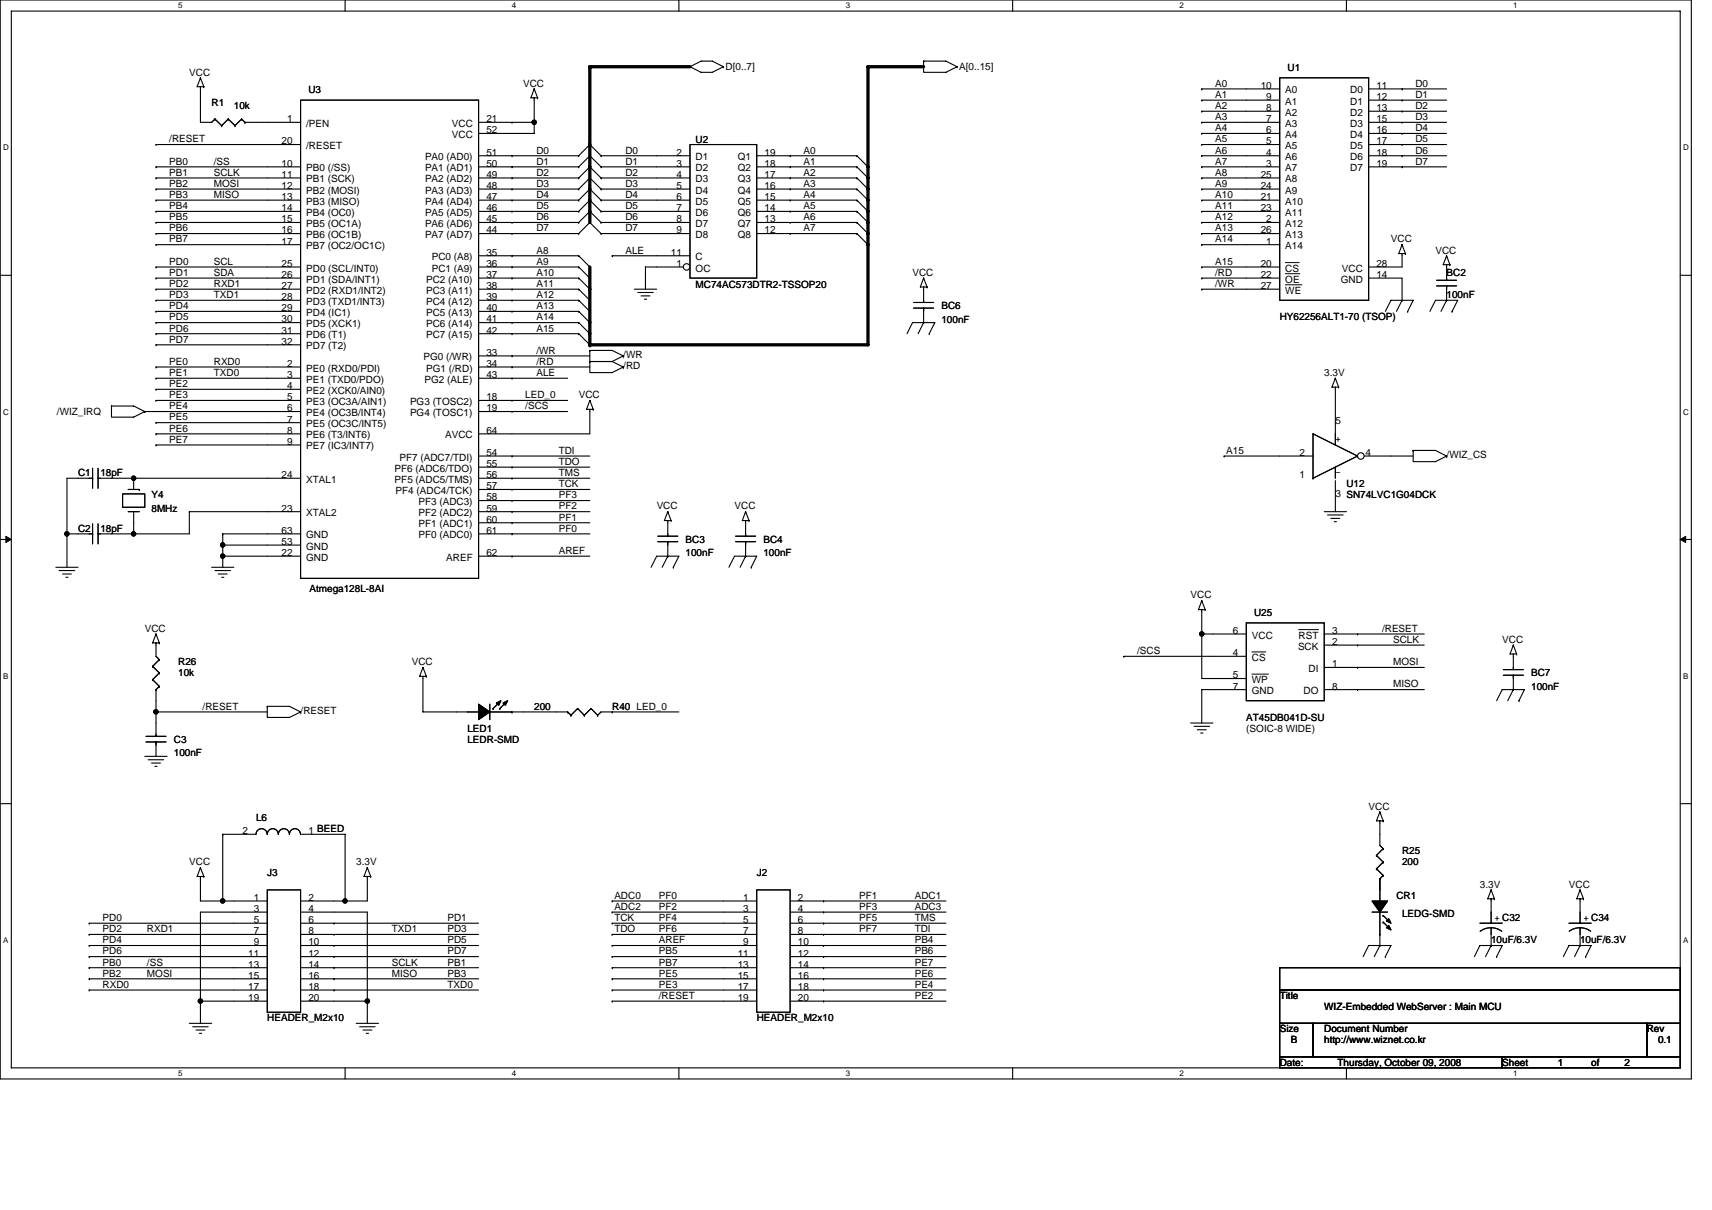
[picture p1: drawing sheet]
<svg xmlns="http://www.w3.org/2000/svg" width="297mm" height="210mm" viewBox="0 0 297 210" stroke-linecap="round" stroke-linejoin="round" font-family="sans-serif">
<path d="M0 0h293.5v187.2h-293.5zM2 1.9h289.5v183.4h-289.5z" fill="none" stroke="#000" stroke-width=".19"/>
<g fill="#fff">
<path d="M30.9 .2h.8v1.6h-.8z"/>
<path d="M30.9 185.5h.8v1.6h-.8z"/>
</g>
<path d="M59.9 0v1.9M59.9 185.3v1.9" fill="none" stroke="#000" stroke-width=".19"/>
<g fill="#fff">
<path d="M88.8 .2h.8v1.6h-.8z"/>
<path d="M88.8 185.5h.8v1.6h-.8z"/>
</g>
<path d="M117.8 0v1.9M117.8 185.3v1.9" fill="none" stroke="#000" stroke-width=".19"/>
<g fill="#fff">
<path d="M146.7 .2h.8v1.6h-.8z"/>
<path d="M146.7 185.5h.8v1.6h-.8z"/>
</g>
<path d="M175.7 0v1.9M175.7 185.3v1.9" fill="none" stroke="#000" stroke-width=".19"/>
<g fill="#fff">
<path d="M204.7 .2h.7v1.6h-.7z"/>
<path d="M204.7 185.5h.7v1.6h-.7z"/>
</g>
<path d="M233.6 0v1.9M233.6 185.3v1.9" fill="none" stroke="#000" stroke-width=".19"/>
<g fill="#fff">
<path d="M262.6 .2h.7v1.6h-.7z"/>
<path d="M262.6 185.5h.7v1.6h-.7z"/>
<path d="M.5 24.8h1v1.6h-1z"/>
<path d="M292 24.8h1v1.6h-1z"/>
<path d="M.5 70.7h1v1.5h-1z"/>
<path d="M292 70.7h1v1.5h-1z"/>
</g>
<path d="M0 47.8h2M291.5 47.8h2" fill="none" stroke="#000" stroke-width=".19"/>
<g fill="#fff">
<path d="M.5 116.5h.9v1.6h-.9z"/>
<path d="M292 116.5h.9v1.6h-.9z"/>
</g>
<path d="M0 93.6h2M291.5 93.6h2" fill="none" stroke="#000" stroke-width=".19"/>
<path d="M1 93.1l1 .5-1 .5zM291.5 93.6l1-.5v1z" fill="#000" stroke="#000" stroke-width=".17"/>
<g fill="#fff">
<path d="M.5 162.4h.9v1.5h-.9z"/>
<path d="M292 162.4h.9v1.5h-.9z"/>
</g>
<g fill="none" stroke="#000" stroke-width=".19">
<path d="M34.8 15v6.2M34.8 13.5l-.6 1.5h1.2M34.8 13.5h.1M34.8 13.5l.6 1.5M35.4 15h.1M92.7 17v4.2M92.7 15.4l-.6 1.6h1.2M92.7 15.4h.1M92.7 15.4l.6 1.6M93.3 17h.1M119.7 11.6l1.9-1h2l1.9 1M119.7 11.6l1.9 1h2l1.9-1"/>
<path d="M119.7 11.6h.1M125.5 11.6h.1M160.2 10.6h3.9l1.9 1M160.2 10.6v2h3.9l1.9-1M160.2 10.6h.1M166 11.6h.1M208.5 15.4h.1M208.5 17.4h.1M208.5 19.3h.1M208.5 15.4h7.7M208.5 17.4h7.7M208.5 19.3h7.7"/>
<path d="M243.3 15.4h.1M243.3 17.4h.1M243.3 19.3h.1M243.3 15.4h7.7M243.3 17.4h7.7M243.3 19.3h7.7M27.1 30.9h.1M27.1 25.1h.1M27.1 32.8h.1M27.1 29h.1M27.1 34.7h.1M27.1 36.7h.1"/>
<path d="M27.1 38.6h.1M27.1 25.1h19.3M27.1 29h19.3M27.1 30.9h19.3M27.1 32.8h19.3M27.1 34.7h19.3M27.1 36.7h19.3M27.1 38.6h19.3M44.4 21.2h2M88.8 21.2h.1M88.8 27h.1M88.8 29h.1"/>
<path d="M88.8 30.9h.1M88.8 32.8h.1M88.8 34.7h.1M88.8 36.7h.1M88.8 38.6h.1M88.8 21.2h3.9M88.8 27h11.6M88.8 29h11.6M88.8 30.9h11.6M88.8 32.8h11.6M88.8 34.7h11.6M88.8 36.7h11.6"/>
<path d="M88.8 38.6h11.6M92.7 21.2v2h-3.9M100.4 38.6h.1M100.4 27h.1M100.4 32.8h.1M100.4 36.7h.1M100.4 29h.1M100.4 30.9h.1M100.4 34.7h.1M102.3 38.6h.1M102.3 32.8h.1M102.3 34.7h.1"/>
<path d="M102.3 29h.1M102.3 30.9h.1M102.3 27h.1M102.3 36.7h.1M102.3 25.1h.1M102.3 38.6l2 1.9M102.3 32.8l2 1.9M102.3 34.7l2 2M102.3 36.7l-1.9 1.9M102.3 25.1l-1.9 1.9M102.3 29l2 1.9M102.3 30.9l-1.9 1.9"/>
<path d="M102.3 34.7l-1.9 2M102.3 30.9l2 1.9M102.3 27l-1.9 2M102.3 27l2 2M102.3 36.7l2 1.9M102.3 38.6l-1.9 1.9M102.3 29l-1.9 1.9M102.3 25.1l2 1.9M102.3 32.8l-1.9 1.9M104.3 27h.1M104.3 29h.1M104.3 30.9h.1"/>
<path d="M104.3 32.8h.1M104.3 34.7h.1M104.3 36.7h.1M104.3 38.6h.1M104.3 27h15.4M104.3 29h15.4M104.3 30.9h15.4M104.3 32.8h15.4M104.3 34.7h15.4M104.3 36.7h15.4M104.3 38.6h15.4M119.7 25.1h11.6v23.2h-11.6z"/>
<path d="M137.1 27h.1M137.1 29h.1M137.1 30.9h.1M137.1 32.8h.1M137.1 34.7h.1M137.1 36.7h.1M137.1 38.6h.1M137.1 27h11.6M137.1 29h11.6M137.1 30.9h11.6M137.1 32.8h11.6M137.1 34.7h11.6"/>
<path d="M137.1 36.7h11.6M137.1 38.6h11.6M148.7 27h.1M148.7 36.7h.1M148.7 30.9h.1M148.7 34.7h.1M148.7 29h.1M148.7 38.6h.1M148.7 32.8h.1M148.7 27l1.9 2M148.7 36.7l1.9 1.9M148.7 30.9l1.9 1.9"/>
<path d="M148.7 34.7l1.9 2M148.7 29l1.9 1.9M148.7 38.6l1.9 1.9M148.7 32.8l1.9 1.9M208.5 21.2h.1M208.5 25.1h.1M208.5 27h.1M208.5 29h.1M208.5 30.9h.1M208.5 23.2h.1M208.5 32.8h.1M208.5 34.7h.1"/>
<path d="M208.5 36.7h.1M208.5 38.6h.1M208.5 21.2h7.7M208.5 23.2h7.7M208.5 25.1h7.7M208.5 27h7.7M208.5 29h7.7M208.5 30.9h7.7M208.5 32.8h7.7M208.5 34.7h7.7M208.5 36.7h7.7M208.5 38.6h7.7"/>
<path d="M243.3 21.2h.1M243.3 23.2h.1M243.3 25.1h.1M243.3 27h.1M243.3 29h.1M243.3 21.2h7.7M243.3 23.2h7.7M243.3 25.1h7.7M243.3 27h7.7M243.3 29h7.7M27.1 48.3h.1M27.1 54h.1"/>
<path d="M27.1 56h.1M27.1 57.9h.1M27.1 59.8h.1M27.1 50.2h.1M27.1 52.1h.1M27.1 40.5h.1M27.1 42.5h.1M27.1 46.3h.1M27.1 40.5h19.3M27.1 42.5h19.3M27.1 50.2h19.3M27.1 48.3h19.3"/>
<path d="M27.1 46.3h19.3M27.1 52.1h19.3M27.1 54h19.3M27.1 56h19.3M27.1 57.9h19.3M27.1 59.8h19.3M88.8 40.5h.1M88.8 44.4h.1M88.8 46.3h.1M88.8 48.3h.1M88.8 50.2h.1M88.8 52.1h.1"/>
<path d="M88.8 54h.1M88.8 56h.1M88.8 57.9h.1M88.8 40.5h11.6M88.8 50.2h11.6M88.8 48.3h11.6M88.8 46.3h11.6M88.8 44.4h11.6M88.8 52.1h11.6M88.8 54h11.6M88.8 56h11.6M88.8 57.9h11.6"/>
<path d="M100.4 48.3h.1M100.4 57.9h.1M100.4 52.1h.1M100.4 46.3h.1M100.4 44.4h.1M100.4 56h.1M100.4 50.2h.1M100.4 40.5h.1M100.4 54h.1M100.4 48.3l1.9 1.9M100.4 57.9l1.9 1.9M100.4 52.1l1.9 1.9"/>
<path d="M100.4 46.3l1.9 2M100.4 44.4l1.9 1.9M100.4 56l1.9 1.9M100.4 50.2l1.9 1.9M100.4 54l1.9 2M104.3 40.5h.1M104.3 40.5h15.4M106.2 44.4h.1M106.2 44.4h13.5M110.1 50.2h3.8M110.7 50.8h2.6M111.2 51.4h1.6"/>
<path d="M111.8 51.9h.4M113.9 46.3h-1.9v3.9M137.1 40.5h.1M137.1 40.5h11.6M148.7 40.5h.1M148.7 40.5l1.9 2M157.4 57.9l.9-1.9h3.9l-1 1.9M158.5 53.5h3.5M158.5 52.5h3.5M160.2 56h.1M160.2 48.3l-.5 1.5h1.1M160.2 49.8v2.7"/>
<path d="M160.2 48.3h.1M160.2 53.5h.1M160.2 56l-.9 1.9M160.2 48.3l.6 1.5M160.2 53.5v2.5M160.8 49.8h.1M161.2 57.9h.1M208.5 40.5h.1M208.5 42.5h.1M208.5 50.2h.1M208.5 48.3h.1M208.5 46.3h.1"/>
<path d="M208.5 40.5h7.7M208.5 42.5h7.7M208.5 50.2h7.7M208.5 48.3h7.7M208.5 46.3h7.7M240.4 54l.9-1.9h3.9l-1 1.9M243.3 44v2.3M243.3 48.3v3.8M243.3 52.1h.1M243.3 42.5l-.6 1.5h1.1M243.3 42.5h.1M243.3 52.1l-1 1.9"/>
<path d="M243.3 42.5l.5 1.5M243.8 44h.1M244.2 54h.1M248.1 54l1-1.9h3.8l-1 1.9M249.3 49.6h3.4M249.3 48.6h3.4M251 52.1h.1M251 44.4l-.6 1.5h1.2M251 45.9v2.7M251 44.4h.1M251 49.6h.1M251 52.1l-1 1.9"/>
<path d="M251 44.4l.6 1.5M251 49.6v2.5M251.6 45.9h.1M251.9 54h.1M19.3 70.5h3.9l1.9 .9M19.3 70.5v1.9h3.9l1.9-1M19.3 70.5h.1M25.1 71.4h.1M25.1 71.4h21.3M27.1 63.7h.1M27.1 65.6h.1M27.1 77.2h.1"/>
<path d="M27.1 75.3h.1M27.1 73.3h.1M27.1 67.6h.1M27.1 69.5h.1M27.1 63.7h19.3M27.1 65.6h19.3M27.1 77.2h19.3M27.1 75.3h19.3M27.1 73.3h19.3M27.1 69.5h19.3M27.1 67.6h19.3M88.8 61.8h.1"/>
<path d="M88.8 63.7h.1M88.8 65.6h.1M88.8 69.5h.1M88.8 71.4h.1M88.8 79.1h.1M88.8 63.7h13.5M88.8 65.6h9.7M88.8 61.8h13.5M88.8 71.4h9.7M88.8 69.5h9.7M88.8 79.1h13.5M102.3 71v4.3h-13.5"/>
<path d="M102.3 60.8h3.9l1.9 1M102.3 60.8v1.9h3.9M102.3 60.8h.1M102.3 62.7h3.9M102.3 62.7v2h3.9l1.9-1M102.3 62.7h.1M102.3 69.5l-.5 1.5h1.1M102.3 69.5h.1M102.3 69.5l.6 1.5M102.9 71h.1M106.2 62.7l1.9 1M108.1 61.8h.1"/>
<path d="M108.1 63.7h.1M108.1 61.8l-1.9 .9M212.4 79.1h.1M212.4 79.1h9.6M231.7 67.2v6.1M231.7 65.6l-.6 1.6h1.2M231.7 65.6h.1M231.7 65.6l.6 1.6M232.3 67.2h.1M241.3 79.1h3.9M245.2 78.2h3.9l1.9 .9M245.2 78.2v1.9h3.9l1.9-1"/>
<path d="M245.2 78.2h.1M251 79.1h.1M9.7 98.4h3.8M10.3 99h2.7M10.9 99.6h1.5M11.6 92.6h.1M11.6 92.6h4.5M11.6 92.6v5.8M16.1 83h-4.5v9.6M16.1 90.9v3.5M16.1 92.6h.1M16.1 81.3v3.4"/>
<path d="M16.1 83h.1M17 92.6h6.2M17 83h6.2M17 90.9v3.5M17 81.3v3.4M21.3 85.7h3.8v2.3h-3.8zM22.2 88.8h2M22.2 84.9h2M23.2 83h.1M23.2 92.6h.1M23.2 88.8v3.8M23.2 83h23.2"/>
<path d="M23.2 83v1.9M24.2 84.9h.1M36.7 98.4h3.9M37.3 99h2.7M37.9 99.6h1.5M38.6 94.6h7.8M38.6 96.5h.1M38.6 96.5v1.9M38.6 92.6h7.8M38.6 92.6h.1M38.6 94.6h.1M38.6 96.5h7.8"/>
<path d="M38.6 92.6v3.9M46.4 88.8h-13.6v3.8h-9.6M88.8 86.9h.1M88.8 88.8h.1M88.8 90.7h.1M88.8 81.1h.1M88.8 92.6h.1M88.8 83h.1M88.8 84.9h.1M88.8 96.5h.1M88.8 83h13.5M88.8 96.5h13.5"/>
<path d="M88.8 92.6h13.5M88.8 86.9h13.5M88.8 88.8h13.5M88.8 90.7h13.5M88.8 81.1h13.5M88.8 84.9h13.5M113 98.4l.9-1.9h3.9l-1 1.9M115.9 96.5h.1M115.9 88.8l-.6 1.5h1.1M115.9 90.3v.4M115.9 88.8h.1M115.9 96.5l-1 1.9"/>
<path d="M115.9 88.8l.5 1.5M116.4 90.3h.1M116.8 98.4h.1M126.5 98.4l.9-1.9h3.9l-1 1.9M127.6 94h3.5M127.6 93h3.5M129.4 96.5h.1M129.4 88.8l-.6 1.5h1.2M129.4 90.3v2.7M129.4 88.8h.1M129.4 94h.1M129.4 96.5l-1 1.9"/>
<path d="M129.4 88.8l.6 1.5M129.4 94v2.5M130 90.3h.1M130.3 98.4h.1M229.8 88.8h3.8M230.3 89.4h2.7M230.9 90h1.5M231.5 90.5h.4M231.7 85.3v3.5M11.4 100.2h.4M26.5 115.6h.1M26.5 117.9h.1"/>
<path d="M26.5 115.6l1.1 1.2M26.5 117.9l1.1 1.2M27.1 119.7v3.8M27.1 110l-.6 1.6h1.1M27.1 111.6v2.3l.5 .6M27.1 110h.1M27.1 119.7h.1M27.1 110l.5 1.6M27.6 111.6h.1M27.6 114.5h.1M27.6 116.8h.1M27.6 119.1h.1"/>
<path d="M27.6 114.5l-1.1 1.1M27.6 116.8l-1.1 1.1M27.6 119.1l-.5 .6M38.5 100.2h.3M73.4 117.4v6.1h9.6M73.4 115.8l-.6 1.6h1.2M73.4 115.8h.1M73.4 115.8l.6 1.6M74 117.4h.1M195 113.9h.1M195 113.9h21.2M208.5 105.8v4.2"/>
<path d="M208.5 110v7.8h7.7M208.5 110h.1M208.5 104.2l-.6 1.6h1.2M208.5 104.2h.1M208.5 110h7.7M208.5 104.2l.6 1.6M209.1 105.8h.1M216.2 108.1h13.6v13.5h-13.6zM216.2 119.7h-7.7v5.8M229.8 110h17.3M229.8 112h17.3M229.8 115.8h17.3"/>
<path d="M229.8 119.7h17.3M235.5 110h.1M235.5 112h.1M235.5 115.8h.1M235.5 119.7h.1M260.8 117.2h3.5M260.8 116.2h3.5M262.6 119.7h.1M262.6 112l-.6 1.5h1.1M262.6 113.5v2.7M262.6 112h.1M262.6 117.2h.1"/>
<path d="M262.6 119.7l-1 1.9M262.6 112l.5 1.5M262.6 117.2v2.5M263.1 113.5h.1M0 139.5h2M25.1 131.3h3.9M25.7 131.8h2.7M26.3 132.4h1.5M26.9 133h.4M27.1 123.5h.1M27.1 123.5v2M27.1 123.5h19.3"/>
<path d="M46.4 122.6h3.8l2 .9M46.4 122.6v1.9h3.8l2-1M46.4 122.6h.1M52.2 123.5h.1M85 123.5h13.5M85 122.2v2.7M85.6 123h.1M86.7 123h.1M86.7 121.8l-1.1 1.2M87.9 121.8l-1.2 1.2M88.8 123.5h.1M98.5 123.5h.1"/>
<path d="M98.5 123.5l.6 .6M99.1 124.1h.1M100.2 123h.1M100.2 123l1.2 1.1M100.2 123l-1.1 1.1M101.4 124.1h.1M102.5 123h.1M102.5 123l1.2 1.1M102.5 123l-1.1 1.1M103.7 124.1h.1M106.2 123.5h.1M117.8 123.5h-13.5l-.6 .6"/>
<path d="M206.6 125.5h3.9M207.2 126h2.7M207.7 126.6h1.6M208.3 127.2h.4M259.7 121.6l.9-1.9h3.9l-1 1.9M263.5 121.6h.1M291.5 139.5h2M34.8 152.1v4.3h3.8M34.8 150.6l-.6 1.5h1.2M34.8 150.6h.1M34.8 150.6l.6 1.5M35.4 152.1h.1"/>
<path d="M38.6 156.4h2M38.6 144.8h.1M38.6 144.8h5.8M38.6 144.8v11.6M40.6 158.3h-5.8v15.4M44.4 144.8a.97 .97 0 0 1 1-1 .97 .97 0 0 1 1 1 .96 .96 0 0 1 .9-1 .96 .96 0 0 1 1 1 .95 .95 0 0 1 1-1 .95 .95 0 0 1 .9 1M50.2 144.8a.95 .95 0 0 1 1-1 .95 .95 0 0 1 .9 1M52.2 144.8h7.7v11.6M58 158.3h5.7v15.4M58 156.4h1.9M59.9 156.4h.1M63.7 152.1v4.3h-3.8"/>
<path d="M63.7 150.6l-.5 1.5h1.1M63.7 150.6h.1M63.7 150.6l.6 1.5M64.3 152.1h.1M106.2 156.4h.1M106.2 158.3h.1M106.2 156.4h19.3M106.2 158.3h19.3M142.9 156.4h.1M142.9 158.3h.1M142.9 156.4h21.2M142.9 158.3h21.2"/>
<path d="M238.1 158.3h2.6M239.4 142.5v2.3M239.4 152.5v1.9zM239.4 140.9l-.6 1.6h1.2M239.4 140.9h.1M239.4 154.4v2M239.4 140.9l.6 1.6M239.4 158.3v5.8M240 142.5h.1M240 158.9h.1M240 158.9l1.1 1.1M258.7 154.4l-.6 1.6h1.2"/>
<path d="M258.7 156v4.2M258.7 154.4h.1M258.7 154.4l.6 1.6M259.3 156h.1M274.1 154.4l-.5 1.6h1.1M274.1 156v4.2M274.1 154.4h.1M274.1 154.4l.6 1.6M274.7 156h.1M15.5 160.2h.1M15.5 162.2h.1M15.5 164.1h.1"/>
<path d="M15.5 171.8h.1M15.5 169.9h.1M15.5 166h.1M15.5 167.9h.1M15.5 160.2h25.1M15.5 162.2h25.1M15.5 164.1h25.1M15.5 166h25.1M15.5 167.9h25.1M15.5 171.8h25.1M15.5 169.9h25.1M32.8 177.6h3.9"/>
<path d="M33.4 178.2h2.7M34 178.8h1.6M34.6 179.3h.4M34.8 173.7h5.8M34.8 173.7h.1M34.8 173.7v3.9M58 164.1h.1M58 162.2h.1M58 169.9h.1M58 171.8h.1M58 167.9h.1M58 166h.1"/>
<path d="M58 173.7h5.7M58 160.2h.1M58 160.2h25M58 162.2h25M58 164.1h25M58 166h25M58 167.9h25M58 171.8h25M58 169.9h25M61.8 177.6h3.9M62.4 178.2h2.7M63 178.8h1.5"/>
<path d="M63.5 179.3h.4M63.7 173.7h.1M63.7 173.7v3.9M106.2 160.2h.1M106.2 162.2h.1M106.2 164.1h.1M106.2 166h.1M106.2 167.9h.1M106.2 171.8h.1M106.2 173.7h.1M106.2 169.9h.1M106.2 160.2h19.3"/>
<path d="M106.2 162.2h19.3M106.2 164.1h19.3M106.2 166h19.3M106.2 167.9h19.3M106.2 171.8h19.3M106.2 173.7h19.3M106.2 169.9h19.3M142.9 160.2h.1M142.9 162.2h.1M142.9 164.1h.1M142.9 166h.1M142.9 167.9h.1"/>
<path d="M142.9 171.8h.1M142.9 173.7h.1M142.9 169.9h.1M142.9 160.2h21.2M142.9 162.2h21.2M142.9 164.1h21.2M142.9 166h21.2M142.9 167.9h21.2M142.9 171.8h21.2M142.9 173.7h21.2M142.9 169.9h21.2M222 167.9h69.5v3.9h-69.5z"/>
<path d="M222 171.8h69.5v5.8h-69.5zM222 177.6h5.8v5.8h-5.8zM227.8 177.6h57.9v5.8h-57.9zM236.5 166l1-1.9h3.8l-.9 1.9M239.4 164.1h.1M239.4 162.2h.1M239.4 164.1l-1 1.9M240 160h.1M240 160l1.1 1.2M240.4 166h.1M255.8 166l1-1.9h3.8l-.9 1.9M256.8 160.2h3.8"/>
<path d="M258.7 164.1h.1M258.7 161v3.1M258.7 164.1l-1 1.9M259.7 166h.1M260.6 161.6a3.1 3.1 0 0 0-3.8 0M271.2 166l1-1.9h3.9l-1 1.9M272.2 160.2h3.9M274.1 161l1.2 .2 .7 .4M274.1 161l-1.1 .2-.7 .4M274.1 164.1h.1M274.1 161v3.1M274.1 164.1l-.9 1.9"/>
<path d="M275.1 166h.1M285.7 177.6h5.8v5.8h-5.8zM222 183.4h38.6v1.9h-38.6zM260.6 183.4h30.9v1.9h-30.9z"/>
</g>
<g fill="#000" stroke="#000" stroke-width=".19">
<path d="M83 122.2l2 1.3-2 1.4z" fill-rule="evenodd"/>
<path d="M83 122.2l2 1.3-2 1.4z" fill-rule="evenodd"/>
<path d="M86.1 122l.8-.4-.4 .8z" fill-rule="evenodd"/>
<path d="M86.1 122l.8-.4-.4 .8z" fill-rule="evenodd"/>
<path d="M87.3 122l.8-.4-.4 .8z" fill-rule="evenodd"/>
<path d="M87.3 122l.8-.4-.4 .8z" fill-rule="evenodd"/>
<path d="M238.1 156.4h2.6l-1.3 1.9z" fill-rule="evenodd"/>
<path d="M238.1 156.4h2.6l-1.3 1.9z" fill-rule="evenodd"/>
<path d="M240.6 159.8l.4-.4 .3 .8z" fill-rule="evenodd"/>
<path d="M240.6 159.8l.4-.4 .3 .8z" fill-rule="evenodd"/>
<path d="M240.6 161l.4-.4 .3 .8z" fill-rule="evenodd"/>
<path d="M240.6 161l.4-.4 .3 .8z" fill-rule="evenodd"/>
<circle cx="92.7" cy="21.2" r=".38"/>
<circle cx="11.6" cy="92.6" r=".38"/>
<circle cx="23.2" cy="92.6" r=".38"/>
<circle cx="23.2" cy="83" r=".38"/>
<circle cx="38.6" cy="94.6" r=".38"/>
<circle cx="38.6" cy="96.5" r=".38"/>
<circle cx="208.5" cy="110" r=".38"/>
<circle cx="27" cy="123.5" r=".38"/>
<circle cx="38.6" cy="156.3" r=".38"/>
<circle cx="59.9" cy="156.3" r=".38"/>
<circle cx="34.8" cy="173.7" r=".38"/>
<circle cx="63.7" cy="173.7" r=".38"/>
</g>
<path d="M102.3 11.6v27M102.3 11.6h.1M102.3 11.6h17.4M160.2 11.6h-9.6v48.2h-48.3M102.3 46.3v13.5M102.3 59.8h.1" fill="none" stroke="#000" stroke-width=".57"/>
<path d="M217.2 113.1h2.4M217.2 117h2.9M225.3 109.3h3.5" fill="none" stroke="#000" stroke-width=".17"/>
<circle cx="119.1" cy="46.3" r=".57" fill="#fff" stroke="#000" stroke-width=".19"/>
<g fill="none" stroke="#000" stroke-width=".19">
<path d="M131.3 27h5.8M131.3 29h5.8M131.3 30.9h5.8M131.3 32.8h5.8M131.3 34.7h5.8M131.3 36.7h5.8M131.3 38.6h5.8M113.9 46.3h4.7M131.3 40.5h5.8M222 79.1h5.8M227.8 75.3l7.7 3.8-7.7 3.9zM231.7 73.3v3.9"/>
<path d="M235.5 79.1h.1M231.7 81.1h.1M231.7 81.1v1.9M231.7 83.4v1.9M40.6 156.4h5.8M40.6 158.3h5.8M46.4 154.4h5.8v21.3h-5.8zM52.2 156.4h5.8M52.2 158.3h5.8M40.6 160.2h5.8M40.6 162.2h5.8M40.6 164.1h5.8"/>
<path d="M40.6 166h5.8M40.6 167.9h5.8M40.6 169.9h5.8M40.6 171.8h5.8M40.6 173.7h5.8M52.2 160.2h5.8M52.2 162.2h5.8M52.2 164.1h5.8M52.2 166h5.8M52.2 167.9h5.8M52.2 169.9h5.8M52.2 171.8h5.8"/>
<path d="M52.2 173.7h5.8"/>
</g>
<circle cx="236.1" cy="79.1" r=".57" fill="#fff" stroke="#000" stroke-width=".19"/>
<g fill="none" stroke="#000" stroke-width=".19">
<path d="M52.2 17.4h30.8v83h-30.8zM216.2 15.4h5.8M216.2 17.4h5.8M216.2 19.3h5.8M222 13.5h15.5v38.6h-15.5zM237.5 15.4h5.8M237.5 17.4h5.8M237.5 19.3h5.8M37.3 20.7h.1M37.3 20.7l-.6 .5h-1.9M37.3 20.7l1.2 1.1M38.5 21.8h.1"/>
<path d="M39.6 20.7h.1M39.6 20.7l-1.1 1.1M39.6 20.7l1.2 1.1M40.8 21.8h.1M41.9 20.7h.1M41.9 20.7l-1.1 1.1M41.9 20.7l.6 .5M42.5 21.2h.1M42.5 21.2h1.9M46.4 21.2h5.8M46.4 25.1h5.8M46.4 29h5.8"/>
<path d="M46.4 30.9h5.8M46.4 32.8h5.8M46.4 34.7h5.8M46.4 36.7h5.8M46.4 38.6h5.8M83 21.2h5.8M83 23.2h5.8M83 27h5.8M83 29h5.8M83 30.9h5.8M83 32.8h5.8M83 34.7h5.8"/>
<path d="M83 36.7h5.8M83 38.6h5.8M216.2 21.2h5.8M216.2 23.2h5.8M216.2 25.1h5.8M216.2 27h5.8M216.2 29h5.8M216.2 30.9h5.8M216.2 32.8h5.8M216.2 34.7h5.8M216.2 36.7h5.8M216.2 38.6h5.8"/>
<path d="M237.5 21.2h5.8M237.5 23.2h5.8M237.5 25.1h5.8M237.5 27h5.8M237.5 29h5.8M46.4 40.5h5.8M46.4 42.5h5.8M46.4 46.3h5.8M46.4 48.3h5.8M46.4 50.2h5.8M46.4 52.1h5.8M46.4 54h5.8"/>
<path d="M46.4 56h5.8M46.4 57.9h5.8M46.4 59.8h5.8M83 40.5h5.8M83 46.3h5.8M83 48.3h5.8M83 50.2h5.8M83 44.4h5.8M83 52.1h5.8M83 54h5.8M83 56h5.8M83 57.9h5.8"/>
<path d="M216.2 40.5h5.8M216.2 42.5h5.8M216.2 46.3h5.8M216.2 48.3h5.8M216.2 50.2h5.8M237.5 46.3h5.8M237.5 48.3h5.8M46.4 65.6h5.8M46.4 63.7h5.8M46.4 75.3h5.8M46.4 69.5h5.8M46.4 71.4h5.8"/>
<path d="M46.4 67.6h5.8M46.4 73.3h5.8M46.4 77.2h5.8M83 79.1h5.8M83 65.6h5.8M83 63.7h5.8M83 61.8h5.8M83 75.3h5.8M83 69.5h5.8M83 71.4h5.8M236.7 79.1h4.6M46.4 83h5.8"/>
<path d="M46.4 88.8h5.8M46.4 92.6h5.8M46.4 96.5h5.8M46.4 94.6h5.8M83 81.1h5.8M83 83h5.8M83 84.9h5.8M83 86.9h5.8M83 88.8h5.8M83 90.7h5.8M83 92.6h5.8M83 96.5h5.8"/>
<path d="M114.1 94h3.5M114.1 93h3.5M115.9 90.7v2.3M115.9 94h.1M115.9 94v2.5M227.8 83h.1M25.3 128.8h3.5M25.3 127.8h3.5M27.1 125.5v2.3M27.1 128.8h.1M27.1 128.8v2.5M125.5 156.4h5.8"/>
<path d="M125.5 158.3h5.8M131.3 154.4h5.8v21.3h-5.8zM137.1 156.4h5.8M137.1 158.3h5.8M238.8 148.4h.1M238.8 150.8h.1M238.8 148.4l1.2 1.2M238.8 150.8l1.2 1.1M239.4 152.5h.1M239.4 144.8v1.9l.6 .6M239.4 152.5v1.9M240 147.3h.1"/>
<path d="M240 149.6h.1M240 151.9h.1M240 147.3l-1.2 1.1M240 149.6l-1.2 1.2M240 151.9l-.6 .6M125.5 160.2h5.8M125.5 162.2h5.8M125.5 164.1h5.8M125.5 166h5.8M125.5 167.9h5.8M125.5 169.9h5.8M125.5 171.8h5.8"/>
<path d="M125.5 173.7h5.8M137.1 160.2h5.8M137.1 162.2h5.8M137.1 164.1h5.8M137.1 166h5.8M137.1 167.9h5.8M137.1 169.9h5.8M137.1 171.8h5.8M137.1 173.7h5.8"/>
</g>
<path d="M223 45.6h2.4M223 47.5h2.5M223 49.4h2.9" fill="none" stroke="#000" stroke-width=".17"/>
<g fill="#000" stroke="#000" stroke-width=".19">
<circle cx="92.7" cy="21.2" r=".38"/>
<circle cx="11.6" cy="92.6" r=".38"/>
<circle cx="23.2" cy="92.6" r=".38"/>
<circle cx="23.2" cy="83" r=".38"/>
<circle cx="38.6" cy="94.6" r=".38"/>
<circle cx="38.6" cy="96.5" r=".38"/>
<circle cx="208.5" cy="110" r=".38"/>
<circle cx="27" cy="123.5" r=".38"/>
<circle cx="38.6" cy="156.3" r=".38"/>
<circle cx="59.9" cy="156.3" r=".38"/>
<circle cx="34.8" cy="173.7" r=".38"/>
<circle cx="63.7" cy="173.7" r=".38"/>
</g>
<g font-size="1.7">
<text x="32.8" y="13.1">VCC</text>
<text x="53.5" y="16.2">U3</text>
<text x="90.8" y="15">VCC</text>
<text x="125.9" y="12.1">D[0..7]</text>
<text x="166.4" y="12.1">A[0..15]</text>
<text x="210.8" y="15">A0</text>
<text x="210.8" y="17">A1</text>
<text x="218.7" y="15.4">10</text>
<text x="219.7" y="17.4">9</text>
<text x="223" y="16.2">A0</text>
<text x="223.4" y="12.4">U1</text>
<text x="234.3" y="16.2">D0</text>
<text x="238.8" y="15.4">11</text>
<text x="238.8" y="17.4">12</text>
<text x="245.6" y="15">D0</text>
<text x="245.6" y="17">D1</text>
<text x="36.7" y="18.3">R1</text>
<text x="40.6" y="18.9">10k</text>
<text x="49.8" y="21.2">1</text>
<text x="53.1" y="22">/PEN</text>
<text x="78.4" y="22">VCC</text>
<text x="78.4" y="23.9">VCC</text>
<text x="84.4" y="21.2">21</text>
<text x="84.4" y="23.1">52</text>
<text x="210.8" y="20.8">A3</text>
<text x="210.8" y="18.9">A2</text>
<text x="210.8" y="22.8">A4</text>
<text x="219.7" y="19.3">8</text>
<text x="219.7" y="21.2">7</text>
<text x="219.7" y="23.1">6</text>
<text x="223" y="18.2">A1</text>
<text x="223" y="20.1">A2</text>
<text x="223" y="22">A3</text>
<text x="223" y="23.9">A4</text>
<text x="234.3" y="18.2">D1</text>
<text x="234.3" y="20.1">D2</text>
<text x="234.3" y="22">D3</text>
<text x="234.3" y="23.9">D4</text>
<text x="238.8" y="19.3">13</text>
<text x="238.8" y="21.2">15</text>
<text x="238.8" y="23.1">16</text>
<text x="245.6" y="18.9">D2</text>
<text x="245.6" y="20.8">D3</text>
<text x="245.6" y="22.8">D4</text>
<text x="29.4" y="24.7">/RESET</text>
<text x="29.4" y="28.6">PB0</text>
<text x="37.1" y="28.6">/SS</text>
<text x="48.8" y="25.1">20</text>
<text x="48.8" y="28.9">10</text>
<text x="53.1" y="25.9">/RESET</text>
<text x="53.1" y="29.7">PB0 (/SS)</text>
<text x="73.7" y="27.8">PA0 (AD0)</text>
<text x="73.7" y="29.7">PA1 (AD1)</text>
<text x="84.4" y="27">51</text>
<text x="84.4" y="28.9">50</text>
<text x="93.1" y="26.6">D0</text>
<text x="93.1" y="28.6">D1</text>
<text x="108.5" y="26.6">D0</text>
<text x="108.5" y="28.6">D1</text>
<text x="117.4" y="27">2</text>
<text x="117.4" y="28.9">3</text>
<text x="120.7" y="24.9">U2</text>
<text x="120.7" y="27.8">D1</text>
<text x="120.7" y="29.7">D2</text>
<text x="128" y="27.8">Q1</text>
<text x="128" y="29.7">Q2</text>
<text x="132.6" y="27">19</text>
<text x="132.6" y="28.9">18</text>
<text x="139.4" y="26.6">A0</text>
<text x="139.4" y="28.6">A1</text>
<text x="210.8" y="24.7">A5</text>
<text x="210.8" y="26.6">A6</text>
<text x="210.8" y="28.6">A7</text>
<text x="219.7" y="25.1">5</text>
<text x="219.7" y="27">4</text>
<text x="219.7" y="28.9">3</text>
<text x="223" y="25.9">A5</text>
<text x="223" y="27.8">A6</text>
<text x="223" y="29.7">A7</text>
<text x="234.3" y="25.9">D5</text>
<text x="234.3" y="27.8">D6</text>
<text x="234.3" y="29.7">D7</text>
<text x="238.8" y="25.1">17</text>
<text x="238.8" y="27">18</text>
<text x="238.8" y="28.9">19</text>
<text x="245.6" y="24.7">D5</text>
<text x="245.6" y="26.6">D6</text>
<text x="245.6" y="28.6">D7</text>
<text x="29.4" y="30.5">PB1</text>
<text x="29.4" y="32.4">PB2</text>
<text x="29.4" y="34.4">PB3</text>
<text x="37.1" y="30.5">SCLK</text>
<text x="37.1" y="32.4">MOSI</text>
<text x="37.1" y="34.4">MISO</text>
<text x="48.8" y="30.9">11</text>
<text x="48.8" y="32.8">12</text>
<text x="48.8" y="34.7">13</text>
<text x="53.1" y="31.7">PB1 (SCK)</text>
<text x="53.1" y="33.6">PB2 (MOSI)</text>
<text x="53.1" y="35.5">PB3 (MISO)</text>
<text x="73.7" y="31.7">PA2 (AD2)</text>
<text x="73.7" y="33.6">PA3 (AD3)</text>
<text x="73.7" y="35.5">PA4 (AD4)</text>
<text x="84.4" y="30.9">49</text>
<text x="84.4" y="32.8">48</text>
<text x="84.4" y="34.7">47</text>
<text x="93.1" y="30.5">D2</text>
<text x="93.1" y="32.4">D3</text>
<text x="93.1" y="34.4">D4</text>
<text x="108.5" y="30.5">D2</text>
<text x="108.5" y="32.4">D3</text>
<text x="108.5" y="34.4">D4</text>
<text x="117.4" y="30.9">4</text>
<text x="117.4" y="32.8">5</text>
<text x="117.4" y="34.7">6</text>
<text x="120.7" y="31.7">D3</text>
<text x="120.7" y="33.6">D4</text>
<text x="120.7" y="35.5">D5</text>
<text x="128" y="31.7">Q3</text>
<text x="128" y="33.6">Q4</text>
<text x="128" y="35.5">Q5</text>
<text x="132.6" y="30.9">17</text>
<text x="132.6" y="32.8">16</text>
<text x="132.6" y="34.7">15</text>
<text x="139.4" y="30.5">A2</text>
<text x="139.4" y="32.4">A3</text>
<text x="139.4" y="34.4">A4</text>
<text x="210.8" y="30.5">A8</text>
<text x="210.8" y="32.4">A9</text>
<text x="210.8" y="34.4">A10</text>
<text x="218.7" y="30.9">25</text>
<text x="218.7" y="32.8">24</text>
<text x="218.7" y="34.7">21</text>
<text x="223" y="31.7">A8</text>
<text x="223" y="33.6">A9</text>
<text x="223" y="35.5">A10</text>
<text x="29.4" y="36.3">PB4</text>
<text x="29.4" y="38.2">PB5</text>
<text x="29.4" y="40.2">PB6</text>
<text x="48.8" y="36.7">14</text>
<text x="48.8" y="38.6">15</text>
<text x="48.8" y="40.5">16</text>
<text x="53.1" y="37.5">PB4 (OC0)</text>
<text x="53.1" y="39.4">PB5 (OC1A)</text>
<text x="53.1" y="41.3">PB6 (OC1B)</text>
<text x="73.7" y="37.5">PA5 (AD5)</text>
<text x="73.7" y="39.4">PA6 (AD6)</text>
<text x="73.7" y="41.3">PA7 (AD7)</text>
<text x="84.4" y="36.7">46</text>
<text x="84.4" y="38.6">45</text>
<text x="84.4" y="40.5">44</text>
<text x="93.1" y="36.3">D5</text>
<text x="93.1" y="38.2">D6</text>
<text x="93.1" y="40.2">D7</text>
<text x="108.5" y="36.3">D5</text>
<text x="108.5" y="38.2">D6</text>
<text x="108.5" y="40.2">D7</text>
<text x="117.4" y="36.7">7</text>
<text x="117.4" y="38.6">8</text>
<text x="117.4" y="40.5">9</text>
<text x="120.7" y="37.5">D6</text>
<text x="120.7" y="39.4">D7</text>
<text x="120.7" y="41.3">D8</text>
<text x="128" y="37.5">Q6</text>
<text x="128" y="39.4">Q7</text>
<text x="128" y="41.3">Q8</text>
<text x="132.6" y="36.7">14</text>
<text x="132.6" y="38.6">13</text>
<text x="132.6" y="40.5">12</text>
<text x="139.4" y="36.3">A5</text>
<text x="139.4" y="38.2">A6</text>
<text x="139.4" y="40.2">A7</text>
<text x="210.8" y="36.3">A11</text>
<text x="210.8" y="38.2">A12</text>
<text x="210.8" y="40.2">A13</text>
<text x="218.7" y="36.7">23</text>
<text x="218.7" y="40.5">26</text>
<text x="219.7" y="38.6">2</text>
<text x="223" y="37.5">A11</text>
<text x="223" y="39.4">A12</text>
<text x="223" y="41.3">A13</text>
<text x="29.4" y="42.1">PB7</text>
<text x="29.4" y="47.9">PD1</text>
<text x="29.4" y="46">PD0</text>
<text x="37.1" y="47.9">SDA</text>
<text x="37.1" y="46">SCL</text>
<text x="48.8" y="42.4">17</text>
<text x="48.8" y="46.3">25</text>
<text x="53.1" y="43.2">PB7 (OC2/OC1C)</text>
<text x="53.1" y="47.1">PD0 (SCL/INT0)</text>
<text x="74.9" y="45.2">PC0 (A8)</text>
<text x="74.9" y="47.1">PC1 (A9)</text>
<text x="84.4" y="44.4">35</text>
<text x="84.4" y="46.3">36</text>
<text x="93.1" y="44">A8</text>
<text x="93.1" y="46">A9</text>
<text x="93.1" y="47.9">A10</text>
<text x="108.5" y="44">ALE</text>
<text x="116.4" y="44.4">11</text>
<text x="117.4" y="46.3">1</text>
<text x="120.7" y="45.2">C</text>
<text x="120.7" y="47.1">OC</text>
<text x="158.3" y="47.9">VCC</text>
<text x="210.8" y="42.1">A14</text>
<text x="210.8" y="47.9">/RD</text>
<text x="210.8" y="46">A15</text>
<text x="218.7" y="46.3">20</text>
<text x="219.7" y="42.4">1</text>
<text x="223" y="43.2">A14</text>
<text x="223" y="47.1">CS</text>
<text x="232.8" y="47.1">VCC</text>
<text x="238.8" y="46.3">28</text>
<text x="241.3" y="42.1">VCC</text>
<text x="249.1" y="44">VCC</text>
<text x="251" y="47.9">BC2</text>
<text x="29.4" y="53.7">PD4</text>
<text x="29.4" y="49.8">PD2</text>
<text x="29.4" y="51.7">PD3</text>
<text x="37.1" y="49.8">RXD1</text>
<text x="37.1" y="51.7">TXD1</text>
<text x="48.8" y="48.2">26</text>
<text x="48.8" y="50.2">27</text>
<text x="48.8" y="52.1">28</text>
<text x="53.1" y="49">PD1 (SDA/INT1)</text>
<text x="53.1" y="51">PD2 (RXD1/INT2)</text>
<text x="53.1" y="52.9">PD3 (TXD1/INT3)</text>
<text x="73.9" y="49">PC2 (A10)</text>
<text x="73.9" y="51">PC3 (A11)</text>
<text x="73.9" y="52.9">PC4 (A12)</text>
<text x="84.4" y="48.2">37</text>
<text x="84.4" y="50.2">38</text>
<text x="84.4" y="52.1">39</text>
<text x="93.1" y="49.8">A11</text>
<text x="93.1" y="51.7">A12</text>
<text x="93.1" y="53.7">A13</text>
<text x="120.7" y="50">MC74AC573DTR2-TSSOP20</text>
<text x="163.3" y="53.7">BC6</text>
<text x="210.8" y="49.8">/WR</text>
<text x="218.7" y="48.2">22</text>
<text x="218.7" y="50.2">27</text>
<text x="223" y="49">OE</text>
<text x="223" y="51">WE</text>
<text x="232.6" y="49">GND</text>
<text x="238.8" y="48.2">14</text>
<text x="251" y="51.7">100nF</text>
<text x="29.4" y="55.6">PD5</text>
<text x="29.4" y="57.5">PD6</text>
<text x="29.4" y="59.5">PD7</text>
<text x="48.8" y="54">29</text>
<text x="48.8" y="56">30</text>
<text x="48.8" y="57.9">31</text>
<text x="48.8" y="59.8">32</text>
<text x="53.1" y="54.8">PD4 (IC1)</text>
<text x="53.1" y="56.8">PD5 (XCK1)</text>
<text x="53.1" y="58.7">PD6 (T1)</text>
<text x="73.9" y="54.8">PC5 (A13)</text>
<text x="73.9" y="56.8">PC6 (A14)</text>
<text x="73.9" y="58.7">PC7 (A15)</text>
<text x="84.4" y="54">40</text>
<text x="84.4" y="56">41</text>
<text x="84.4" y="57.9">42</text>
<text x="93.1" y="55.6">A14</text>
<text x="93.1" y="57.5">A15</text>
<text x="163.3" y="56">100nF</text>
<text x="222" y="55.6">HY62256ALT1-70 (TSOP)</text>
<text x="29.4" y="63.3">PE0</text>
<text x="29.4" y="65.3">PE1</text>
<text x="37.1" y="63.3">RXD0</text>
<text x="37.1" y="65.3">TXD0</text>
<text x="49.8" y="63.7">2</text>
<text x="49.8" y="65.6">3</text>
<text x="53.1" y="60.6">PD7 (T2)</text>
<text x="53.1" y="64.5">PE0 (RXD0/PDI)</text>
<text x="73.5" y="62.5">PG0 (/WR)</text>
<text x="74" y="64.5">PG1 (/RD)</text>
<text x="84.4" y="65.6">43</text>
<text x="84.4" y="63.7">34</text>
<text x="84.4" y="61.7">33</text>
<text x="93.1" y="61.4">/WR</text>
<text x="93.1" y="63.3">/RD</text>
<text x="93.1" y="65.3">ALE</text>
<text x="108.1" y="62.1">/WR</text>
<text x="108.1" y="64.1">/RD</text>
<text x="229.8" y="65.2">3.3V</text>
<text x="29.4" y="71">PE4</text>
<text x="29.4" y="67.2">PE2</text>
<text x="29.4" y="69.1">PE3</text>
<text x="49.8" y="67.5">4</text>
<text x="49.8" y="69.5">5</text>
<text x="49.8" y="71.4">6</text>
<text x="53.1" y="66.4">PE1 (TXD0/PDO)</text>
<text x="53.1" y="68.3">PE2 (XCK0/AIN0)</text>
<text x="53.1" y="70.3">PE3 (OC3A/AIN1)</text>
<text x="71.1" y="70.3">PG3 (TOSC2)</text>
<text x="73.6" y="66.4">PG2 (ALE)</text>
<text x="84.4" y="69.5">18</text>
<text x="84.4" y="71.4">19</text>
<text x="91.1" y="69.1">LED_0</text>
<text x="91.1" y="71">/SCS</text>
<text x="100.4" y="69.1">VCC</text>
<text x="9.9" y="72">/WIZ_IRQ</text>
<text x="29.4" y="76.8">PE7</text>
<text x="29.4" y="74.9">PE6</text>
<text x="29.4" y="73">PE5</text>
<text x="49.8" y="73.3">7</text>
<text x="49.8" y="75.3">8</text>
<text x="49.8" y="77.2">9</text>
<text x="53.1" y="72.2">PE4 (OC3B/INT4)</text>
<text x="53.1" y="74.1">PE5 (OC3C/INT5)</text>
<text x="53.1" y="76.1">PE6 (T3/INT6)</text>
<text x="53.1" y="78">PE7 (IC3/INT7)</text>
<text x="71.1" y="72.2">PG4 (TOSC1)</text>
<text x="77.2" y="76.1">AVCC</text>
<text x="84.4" y="75.3">64</text>
<text x="231.7" y="76.7">+</text>
<text x="231.7" y="73.6">5</text>
<text x="13.5" y="82.6">C1</text>
<text x="17.4" y="82.6">18pF</text>
<text x="48.8" y="83">24</text>
<text x="53.1" y="83.8">XTAL1</text>
<text x="68.4" y="81.9">PF6 (ADC6/TDO)</text>
<text x="68.5" y="83.8">PF5 (ADC5/TMS)</text>
<text x="69.3" y="79.9">PF7 (ADC7/TDI)</text>
<text x="84.4" y="81">55</text>
<text x="84.4" y="79.1">54</text>
<text x="84.4" y="83">56</text>
<text x="96.9" y="78.8">TDI</text>
<text x="96.9" y="80.7">TDO</text>
<text x="96.9" y="82.6">TMS</text>
<text x="212.8" y="78.8">A15</text>
<text x="225.5" y="79.1">2</text>
<text x="225.5" y="83">1</text>
<text x="231.7" y="82.4">-</text>
<text x="236.9" y="79.1">4</text>
<text x="251" y="79.5">/WIZ_CS</text>
<text x="26.3" y="86.5">Y4</text>
<text x="26.3" y="88.8">8MHz</text>
<text x="48.8" y="88.8">23</text>
<text x="53.1" y="89.6">XTAL2</text>
<text x="68.6" y="85.7">PF4 (ADC4/TCK)</text>
<text x="72.6" y="87.7">PF3 (ADC3)</text>
<text x="72.6" y="89.6">PF2 (ADC2)</text>
<text x="84.4" y="84.9">57</text>
<text x="84.4" y="86.8">58</text>
<text x="84.4" y="88.8">59</text>
<text x="96.9" y="86.5">PF3</text>
<text x="96.9" y="88.4">PF2</text>
<text x="96.9" y="84.6">TCK</text>
<text x="113.9" y="88.4">VCC</text>
<text x="127.4" y="88.4">VCC</text>
<text x="231.7" y="86.3">3 SN74LVC1G04DCK</text>
<text x="233.6" y="84.5">U12</text>
<text x="13.5" y="92.3">C2</text>
<text x="17.4" y="92.3">18pF</text>
<text x="48.8" y="94.6">53</text>
<text x="48.8" y="92.6">63</text>
<text x="53.1" y="95.4">GND</text>
<text x="53.1" y="93.4">GND</text>
<text x="72.6" y="91.5">PF1 (ADC1)</text>
<text x="72.6" y="93.4">PF0 (ADC0)</text>
<text x="84.4" y="90.7">60</text>
<text x="84.4" y="92.6">61</text>
<text x="96.9" y="90.3">PF1</text>
<text x="96.9" y="92.3">PF0</text>
<text x="119" y="94.2">BC3</text>
<text x="132.5" y="94.2">BC4</text>
<text x="48.8" y="96.5">22</text>
<text x="53.1" y="97.3">GND</text>
<text x="77.4" y="97.3">AREF</text>
<text x="84.4" y="96.5">62</text>
<text x="96.9" y="96.1">AREF</text>
<text x="119" y="96.5">100nF</text>
<text x="132.5" y="96.5">100nF</text>
<text x="53.7" y="102.7">Atmega128L-8AI</text>
<text x="206.6" y="103.8">VCC</text>
<text x="217.6" y="106.9">U25</text>
<text x="25.1" y="109.6">VCC</text>
<text x="197.3" y="113.5">/SCS</text>
<text x="213.9" y="113.9">4</text>
<text x="213.9" y="110">6</text>
<text x="217.2" y="110.8">VCC</text>
<text x="225.2" y="112.7">SCK</text>
<text x="225.3" y="110.8">RST</text>
<text x="231.1" y="111.9">2</text>
<text x="231.1" y="110">3</text>
<text x="239.8" y="109.6">/RESET</text>
<text x="241.7" y="111.6">SCLK</text>
<text x="260.6" y="111.6">VCC</text>
<text x="30.9" y="115.4">R26</text>
<text x="30.9" y="117.4">10k</text>
<text x="71.5" y="115.4">VCC</text>
<text x="213.9" y="117.7">5</text>
<text x="213.9" y="119.7">7</text>
<text x="217.2" y="114.7">CS</text>
<text x="217.2" y="118.5">WP</text>
<text x="227.1" y="116.6">DI</text>
<text x="231.1" y="115.8">1</text>
<text x="231.1" y="119.7">8</text>
<text x="241.7" y="115.4">MOSI</text>
<text x="241.7" y="119.3">MISO</text>
<text x="265.7" y="117.4">BC7</text>
<text x="265.7" y="119.7">100nF</text>
<text x="35.2" y="123.2">/RESET</text>
<text x="52.2" y="123.9">/RESET</text>
<text x="92.7" y="123.1">200</text>
<text x="106.2" y="123.1">R40 LED_0</text>
<text x="216.2" y="125.1">AT45DB041D-SU</text>
<text x="217.2" y="120.5">GND</text>
<text x="226.2" y="120.5">DO</text>
<text x="30.2" y="128.9">C3</text>
<text x="30.2" y="131.3">100nF</text>
<text x="81.1" y="127">LED1</text>
<text x="81.1" y="128.9">LEDR-SMD</text>
<text x="216.2" y="127">(SOIC-8 WIDE)</text>
<text x="44.4" y="142.5">L6</text>
<text x="237.5" y="140.5">VCC</text>
<text x="42.1" y="144.8">2</text>
<text x="53.5" y="144.8">1 BEED</text>
<text x="243.3" y="148.3">R25</text>
<text x="32.8" y="150.2">VCC</text>
<text x="46.4" y="152.1">J3</text>
<text x="61.8" y="150.2">3.3V</text>
<text x="106.6" y="156">ADC0</text>
<text x="114.3" y="156">PF0</text>
<text x="131.3" y="152.1">J2</text>
<text x="149.1" y="156">PF1</text>
<text x="158.7" y="156">ADC1</text>
<text x="242.3" y="156">CR1</text>
<text x="243.3" y="150.2">200</text>
<text x="256.8" y="154.1">3.3V</text>
<text x="272.2" y="154.1">VCC</text>
<text x="17.8" y="159.8">PD0</text>
<text x="17.8" y="161.8">PD2</text>
<text x="25.5" y="161.8">RXD1</text>
<text x="44" y="156.3">1</text>
<text x="44" y="158.3">3</text>
<text x="44" y="160.2">5</text>
<text x="53.5" y="156.3">2</text>
<text x="53.5" y="158.3">4</text>
<text x="53.5" y="160.2">6</text>
<text x="68" y="161.8">TXD1</text>
<text x="77.6" y="161.8">PD3</text>
<text x="77.6" y="159.8">PD1</text>
<text x="106.6" y="159.8">TCK</text>
<text x="106.6" y="161.8">TDO</text>
<text x="106.6" y="157.9">ADC2</text>
<text x="114.3" y="159.8">PF4</text>
<text x="114.3" y="157.9">PF2</text>
<text x="114.3" y="161.8">PF6</text>
<text x="129" y="156.3">1</text>
<text x="129" y="158.3">3</text>
<text x="129" y="160.2">5</text>
<text x="138.4" y="156.3">2</text>
<text x="138.4" y="158.3">4</text>
<text x="138.4" y="160.2">6</text>
<text x="149.1" y="157.9">PF3</text>
<text x="149.1" y="159.8">PF5</text>
<text x="149.1" y="161.8">PF7</text>
<text x="158.7" y="157.9">ADC3</text>
<text x="158.7" y="159.8">TMS</text>
<text x="158.7" y="161.8">TDI</text>
<text x="243.3" y="159.1">LEDG-SMD</text>
<text x="259.3" y="159.9">+ C32</text>
<text x="274.7" y="159.9">+ C34</text>
<text x="17.8" y="167.6">PB0</text>
<text x="17.8" y="163.7">PD4</text>
<text x="17.8" y="165.6">PD6</text>
<text x="25.5" y="167.6">/SS</text>
<text x="43.1" y="166">11</text>
<text x="43.1" y="167.9">13</text>
<text x="44" y="162.1">7</text>
<text x="44" y="164.1">9</text>
<text x="53.5" y="162.1">8</text>
<text x="53.5" y="164.1">10</text>
<text x="53.5" y="166">12</text>
<text x="53.5" y="167.9">14</text>
<text x="68" y="167.6">SCLK</text>
<text x="77.6" y="167.6">PB1</text>
<text x="77.6" y="163.7">PD5</text>
<text x="77.6" y="165.6">PD7</text>
<text x="114.3" y="163.7">AREF</text>
<text x="114.3" y="165.6">PB5</text>
<text x="114.3" y="167.6">PB7</text>
<text x="128" y="166">11</text>
<text x="128" y="167.9">13</text>
<text x="129" y="162.1">7</text>
<text x="129" y="164.1">9</text>
<text x="138.4" y="162.1">8</text>
<text x="138.4" y="164.1">10</text>
<text x="138.4" y="166">12</text>
<text x="138.4" y="167.9">14</text>
<text x="158.7" y="163.7">PB4</text>
<text x="158.7" y="165.6">PB6</text>
<text x="158.7" y="167.6">PE7</text>
<text x="258.7" y="163.7">10uF/6.3V</text>
<text x="274.1" y="163.7">10uF/6.3V</text>
<text x="17.8" y="169.5">PB2</text>
<text x="17.8" y="171.4">RXD0</text>
<text x="25.5" y="169.5">MOSI</text>
<text x="43.1" y="169.8">15</text>
<text x="43.1" y="171.8">17</text>
<text x="43.1" y="173.7">19</text>
<text x="53.5" y="169.8">16</text>
<text x="53.5" y="171.8">18</text>
<text x="53.5" y="173.7">20</text>
<text x="68" y="169.5">MISO</text>
<text x="77.6" y="171.4">TXD0</text>
<text x="77.6" y="169.5">PB3</text>
<text x="114.3" y="171.4">PE3</text>
<text x="114.3" y="173.4">/RESET</text>
<text x="114.3" y="169.5">PE5</text>
<text x="128" y="169.8">15</text>
<text x="128" y="171.8">17</text>
<text x="128" y="173.7">19</text>
<text x="138.4" y="169.8">16</text>
<text x="138.4" y="171.8">18</text>
<text x="138.4" y="173.7">20</text>
<text x="158.7" y="171.4">PE4</text>
<text x="158.7" y="173.4">PE2</text>
<text x="158.7" y="169.5">PE6</text>
<text x="222" y="173.4">Title</text>
<text x="46.4" y="177.2">HEADER_M2x10</text>
<text x="131.3" y="177.2">HEADER_M2x10</text>
<text x="222" y="179.1">Size</text>
<text x="229.8" y="179.1">Document Number</text>
<text x="229.8" y="175.3">WIZ-Embedded WebServer : Main MCU</text>
<text x="285.7" y="179.1">Rev</text>
<text x="222" y="184.9">Date:</text>
<text x="224" y="181.1">B</text>
<text x="229.8" y="181.1">http://www.wiznet.co.kr</text>
<text x="232.1" y="184.9">Thursday, October 09, 2008</text>
<text x="260.6" y="184.9">Sheet</text>
<text x="270.3" y="184.9">1</text>
<text x="276.1" y="184.9">of</text>
<text x="281.9" y="184.9">2</text>
<text x="287.7" y="181.1">0.1</text>
</g>
<g font-size="1.4">
<text x="30.9" y="1.5">5</text>
<text x="88.8" y="1.5">4</text>
<text x="146.7" y="1.5">3</text>
<text x="204.7" y="1.5">2</text>
<text x="262.6" y="1.5">1</text>
<text x=".5" y="26.1">D</text>
<text x="292" y="26.1">D</text>
<text x=".5" y="71.9">C</text>
<text x="292" y="71.9">C</text>
<text x=".5" y="117.8">B</text>
<text x="292" y="117.8">B</text>
<text x=".5" y="163.6">A</text>
<text x="292" y="163.6">A</text>
<text x="30.9" y="186.8">5</text>
<text x="88.8" y="186.8">4</text>
<text x="146.7" y="186.8">3</text>
<text x="204.7" y="186.8">2</text>
<text x="262.6" y="186.8">1</text>
</g>
</svg>
